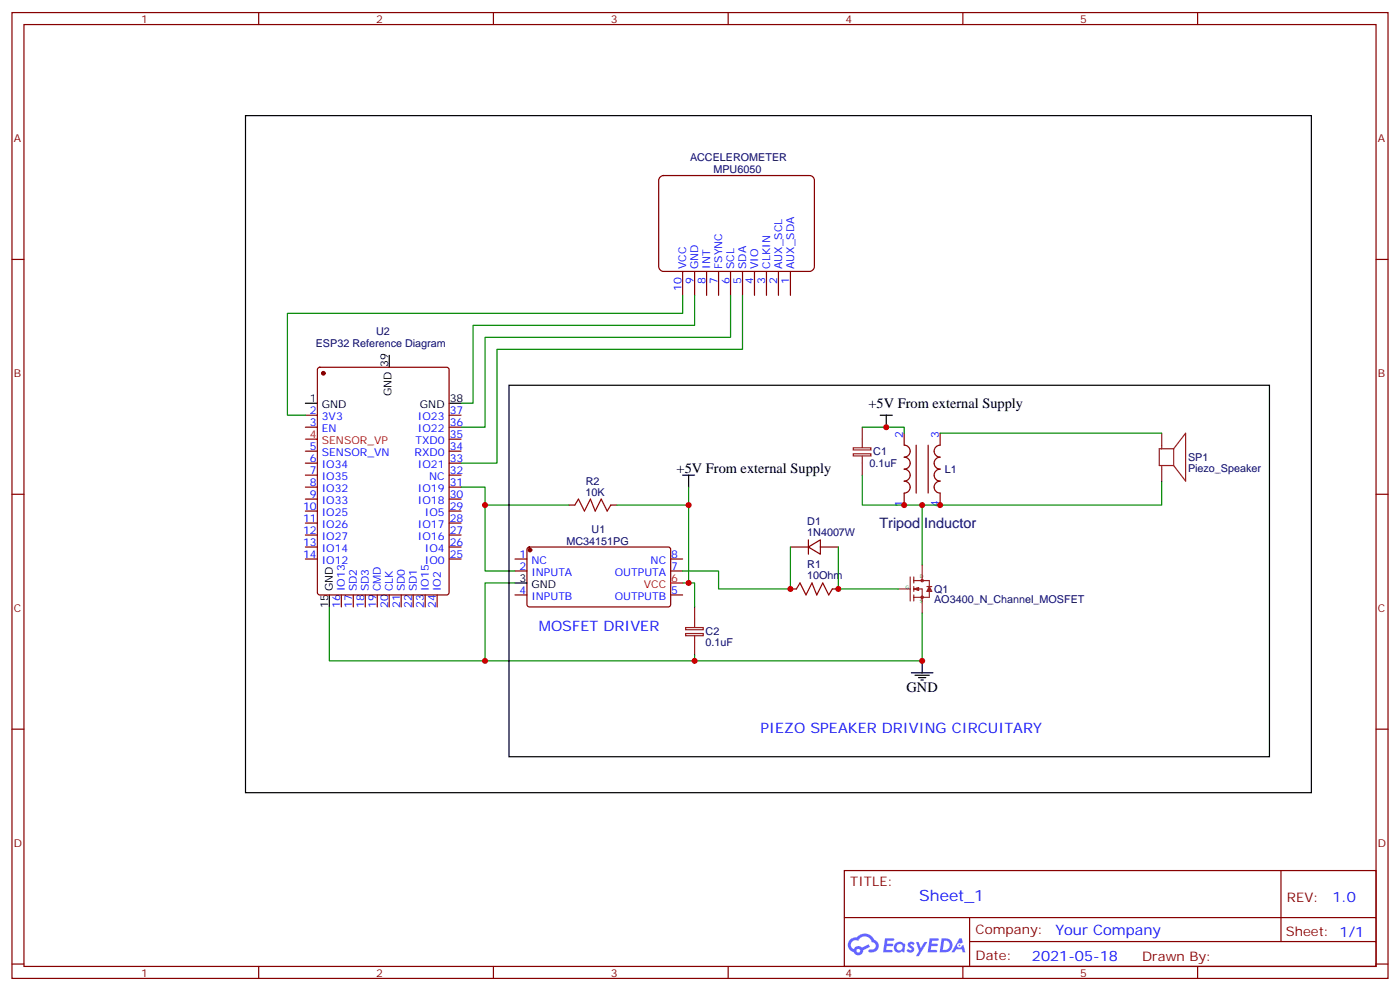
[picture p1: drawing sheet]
<svg xmlns="http://www.w3.org/2000/svg" width="412mm" height="292mm" viewBox="0 0 412 292" stroke-linecap="round" stroke-linejoin="round" font-family="sans-serif">
<g fill="none" stroke="#870000" stroke-width=".35">
<path d="M3.5 3.7h405.4v284.3h-405.4zM7.1 7.2h398.2v277.3h-398.2zM76.2 3.7v3.5M145.3 3.7v3.5M214.5 3.7v3.5M283.6 3.7v3.5M352.8 3.7v3.5M3.5 76.4h3.6M405.3 76.4h3.6M3.5 145.5h3.6M405.3 145.5h3.6M3.5 214.7h3.6"/>
<path d="M405.3 214.7h3.6M248.7 256.3h156.6v28.2h-156.6zM377.3 256.3v20.9M248.7 270.1h156.5M285.6 277.2h119.6M285.6 270.1v14.2M3.5 283.8h3.6M76.2 284.5v3.5M145.3 284.5v3.5M214.5 284.5v3.5M283.6 284.5v3.5M352.8 284.5v3.5"/>
<path d="M405.3 283.8h3.6"/>
</g>
<g fill="#5487ff">
<path d="M267.7 277.5a1.22 1.22 0 0 1 1.7 .2l-.4 .6a.47 .47 0 0 0-.3-.4 .47 .47 0 0 0-.5 .2l.1 .2a1.14 1.14 0 0 1 .8 1.8 1.14 1.14 0 0 1-1.9 0l-.2-.2 .5-.6 .7 .5a.29 .29 0 0 0 .3-.3 .29 .29 0 0 0-.2-.3 1.04 1.04 0 0 1-.6-1.7z"/>
<path d="M260.7 276.2h2.4l.3 .2-.2 .5-1.8 .1-.1 .8h1.5l.3 .4-.3 .4h-1.6l-.2 1.1h1.7l.2 .3-.2 .3-2.6 .1z"/>
<path d="M273.8 276.2h2.4l.3 .2-.1 .5-1.8 .1-.2 .8h1.6l.3 .4-.4 .4-1.6-.1-.1 1.1 1.7 .1 .2 .3-.2 .3-2.6 .1z"/>
<path d="M282.6 276.2h.7l.3 1.3-.6 .3a.69 .69 0 0 0-1 .3 .69 .69 0 0 0 .4 .9 .69 .69 0 0 0 .9-.6l.5-.2 .6 2.2h-.8l-.2-.9h-1.8l-.5 .9h-.8z"/>
<path d="M269.8 277.3h.8l.6 1.8 1.1-1.8h.9l-2.6 4.2h-.8l.9-1.5z"/>
<path d="M277.4 276.2l-.6 4.2h1.3a2.11 2.11 0 0 0 2.5-2.1 2.11 2.11 0 0 0-2.5-2.1zM278.1 277a1.39 1.39 0 0 1 1.7 1.4 1.39 1.39 0 0 1-1.8 1.2h-.3z"/>
<path d="M263.7 277.8a1.54 1.54 0 0 0-.1 2.2 1.54 1.54 0 0 0 2.2 .1l.6 .3 .3-2.3-.2-.3h-.4a1.49 1.49 0 0 0-2.4 0zM264 278.8a.94 .94 0 0 1 1.8 0 .94 .94 0 0 1-1.8 0z"/>
<path d="M250.4 276.6a2.18 2.18 0 0 0 1.1 3.7 1.44 1.44 0 0 0 1.6 .9 1.44 1.44 0 0 0 1.2-1.4l2-1.1-.5-.7-1.9 1a1.47 1.47 0 0 0-2.4 .4 1.39 1.39 0 0 1-.7-1.9 1.39 1.39 0 0 1 2-.5 2.12 2.12 0 0 1 2.2-1.3 2.12 2.12 0 0 1 1.9 1.7 1.14 1.14 0 0 1 1.1 1.4 1.14 1.14 0 0 1-1.7 .7 .43 .43 0 0 0-.5 .4 .43 .43 0 0 0 .4 .5 1.98 1.98 0 0 0 2.5-1.2 1.98 1.98 0 0 0-1.2-2.6 3.1 3.1 0 0 0-5.3-.6l-.9 .1zM252.3 279.9a.55 .55 0 0 1 1.1 0 .55 .55 0 0 1-1.1 0z"/>
<circle cx="282.6" cy="278.3" r=".26"/>
</g>
<g fill="none" stroke="#870000" stroke-width=".35">
<path d="M93.7 108.3l.5-.2h37.4l.6 .5 .1 65.8-.5 .7-37.6 .1-.7-.5v-65.9zM90 122.2h3.5M90 125.8h3.5M90 132.8h3.5M90 136.3h3.5M90 139.9h3.5M132.3 122.2h3.5M132.3 125.8h3.5M132.3 129.3h3.5M132.3 132.8h3.5M132.3 136.3h3.5M132.3 139.9h3.5"/>
<path d="M266.3 127.5v3.6a1.76 1.76 0 0 1 1.8 1.7 1.76 1.76 0 0 1-1.8 1.8 1.76 1.76 0 0 1 1.8 1.7 1.76 1.76 0 0 1-1.8 1.8 1.76 1.76 0 0 1 1.8 1.8 1.76 1.76 0 0 1-1.8 1.7 1.76 1.76 0 0 1 1.8 1.8 1.76 1.76 0 0 1-1.8 1.8v3.5M269.9 131.1v14.1M273.4 131.1v14.1M276.9 127.5v3.6a1.76 1.76 0 0 0-1.7 1.7 1.76 1.76 0 0 0 1.7 1.8 1.76 1.76 0 0 0-1.7 1.7 1.76 1.76 0 0 0 1.7 1.8 1.76 1.76 0 0 0-1.7 1.8 1.76 1.76 0 0 0 1.7 1.7 1.76 1.76 0 0 0-1.7 1.8 1.76 1.76 0 0 0 1.7 1.8v3.5M90 143.4h3.5M90 146.9h3.5M90 150.5h3.5M90 154h3.5M90 157.5h3.5M132.3 143.4h3.5M132.3 146.9h3.5M132.3 150.5h3.5"/>
<path d="M132.3 154h3.5M132.3 157.5h3.5M238.1 158.9v4.3M90 164.6h3.5M90 161h3.5M100.5 175.2v3.5M104.1 175.2v3.5M107.6 175.2v3.5M111.1 175.2v3.5M114.7 175.2v3.5M118.2 175.2v3.5M121.7 175.2v3.5"/>
<path d="M125.2 175.2v3.5M128.8 175.2v3.5M132.3 164.6h3.5M132.3 161h3.5M151.7 164.6h3.5M151.7 168.1h3.5M151.7 175.2h3.5M155.5 161.2l.4-.2 41.2 .1 .5 .6-.1 16.6-.7 .4-41.1-.1-.5-.6v-16.3zM197.6 164.6h3.5M197.6 168.1h3.5M197.6 175.2h3.5M232.8 173.4h1.8"/>
<path d="M232.8 161h5.3M238.1 161l3.6-2.1v4.3zM241.7 161h5.2M245.2 173.4h1.7"/>
</g>
<g fill="#870000" stroke="#870000" stroke-width=".35">
<circle cx="156.1" cy="161.9" r=".53"/>
<circle cx="95.2" cy="109.9" r=".53"/>
</g>
<g fill="none" stroke="#000" stroke-width=".35">
<path d="M90 118.7h3.5M114.7 104.6v3.5M132.3 118.7h3.5M201.1 139.9h3.5M202.8 139.9v3.5M259.3 122.2h3.5M261.1 122.2v3.6M97 175.2v3.5M151.7 171.6h3.5M268.5 198.1h6.3M269.5 198.8h4.3M270.6 199.5h2.1"/>
<path d="M271.6 194.6v3.5M271.3 200.2h.7"/>
</g>
<path d="M90 129.3h3.5M197.6 171.6h3.5" fill="none" stroke="#f00" stroke-width=".35"/>
<g fill="none" stroke="#8c2424" stroke-width=".35">
<path d="M251.4 131.8h5.1v.7h-5.1zM251.4 133.6h5.1v.6h-5.1zM254 125.8v6M254 134.2v5.7M342.2 127.5v4.6M342.2 137.1v4.5M345.7 132.1h-4.2v5h4.2M345.7 132.1v5M345.7 132.1l3.5-4.6v14.1l-3.5-4.5M264.6 173.4h3.5M268.1 169.9v7M269.2 170.9h4.6v2.5"/>
<path d="M269.2 173.4h2.4v7M269.2 169.9v1.7M269.2 172.7v1.4M269.2 175.2v1.7M269.2 173.4l1.4 .3M269.9 173.4l.7 .3M270.6 173l-1.4 .4M270.6 173v.7M270.6 173l-1.1 .4 1.1 .3M271.6 166.3v4.6M273 172.7h1.5M273.8 173.7v2.2h-4.6"/>
<path d="M273.8 172.7l.7 1.4h-1.5zM273.8 173.4l.3 .7M273.8 173.4l-.4 .7M273.8 173.4l.3 .3M273.8 173.4l-.4 .3"/>
<circle cx="271.6" cy="170.9" r=".35"/>
<circle cx="271.6" cy="175.9" r=".35"/>
</g>
<path d="M254 139.9v8.8h88.2v-7.1M254 125.8h12.3v1.7M276.9 127.5h65.3M135.8 143.4h7.1v24.7h8.8M202.8 143.4v28.2h-1.7M271.6 148.7v17.6M97 178.7v15.9h45.9M151.7 171.6h-8.8v23h128.7v-14.2M232.8 161v12.4h-21.1v-5.3h-10.6M246.9 161v12.4h17.7" fill="none" stroke="#008700" stroke-width=".35"/>
<path d="M234.6 173.4l1.1-1.8 1.7 3.6 1.8-3.6 1.4 3.6 1.8-3.6 1.7 3.6 1.1-1.8" fill="none" stroke="#a10000" stroke-width=".35"/>
<path d="M194.3 52.3l1.1-.6h43.1a1.41 1.41 0 0 1 1.4 1.4v25.4a1.51 1.51 0 0 1-1.4 1.4h-43.1a1.51 1.51 0 0 1-1.4-1.4v-25.4z" fill="#fff" stroke="#800000" stroke-width=".35"/>
<path d="M201.1 79.9v7.1M204.6 79.9v7.1M208.1 79.9v7.1M211.7 79.9v7.1M215.2 79.9v7.1M218.7 79.9v7.1M222.2 79.9v7.1M225.8 79.9v7.1M229.3 79.9v7.1M232.8 79.9v7.1M167.6 148.7h1.7M179.9 148.7h1.8" fill="none" stroke="#870000" stroke-width=".35"/>
<path d="M201.1 87v5.3h-116.4v29.9h5.3M204.6 87v8.8h-65.3v22.9h-3.5M215.2 87v12.3h-72.3v26.5h-7.1M218.7 87v15.8h-72.3v33.5h-10.6M142.9 148.7h24.7M181.7 148.7h21.1M202.8 171.6h1.8v7.1M204.6 192.8v1.8" fill="none" stroke="#008700" stroke-width=".35"/>
<path d="M204.6 178.7v6M202 184.7h5.2v.7h-5.2zM202 186.5h5.2v.6h-5.2zM204.6 187.1v5.7" fill="none" stroke="#8c2424" stroke-width=".35"/>
<path d="M169.3 148.7l1.1-1.8 1.8 3.6 1.7-3.6 1.4 3.6 1.8-3.6 1.8 3.6 1-1.8" fill="none" stroke="#a10000" stroke-width=".35"/>
<path d="M149.9 113.4h224v109.4h-224z" fill="none" stroke="#000" stroke-width=".35"/>
<g fill="#c00">
<circle cx="246.9" cy="173.4" r=".88"/>
<circle cx="232.8" cy="173.4" r=".88"/>
<circle cx="271.6" cy="194.6" r=".88"/>
<circle cx="142.9" cy="194.6" r=".88"/>
<circle cx="204.6" cy="194.6" r=".88"/>
<circle cx="202.8" cy="171.6" r=".88"/>
<circle cx="142.9" cy="148.7" r=".88"/>
<circle cx="202.8" cy="148.7" r=".88"/>
<circle cx="271.6" cy="148.7" r=".88"/>
<circle cx="266.3" cy="148.7" r=".88"/>
<circle cx="276.9" cy="148.7" r=".88"/>
<circle cx="261.1" cy="125.8" r=".88"/>
</g>
<path d="M72.3 34h314v199.4h-314z" fill="none" stroke="#000" stroke-width=".35"/>
<text font-size="4.6" fill="#00f" x="270.8" y="265.3">Sheet_1</text>
<g font-size="4.2">
<text x="255.8" y="120.1">+5V From external Supply</text>
<text x="199.3" y="139.2">+5V From external Supply</text>
<text x="267.1" y="203.7">GND</text>
</g>
<text font-size="4.2" fill="#000080" x="259.1" y="155.4">Tripod Inductor</text>
<g font-size="4.2" fill="#00f">
<text x="158.7" y="185.7">MOSFET DRIVER</text>
<text x="224" y="215.7">PIEZO SPEAKER DRIVING CIRCUITARY</text>
<text x="392.5" y="265.6">1.0</text>
<text x="310.9" y="275.1">Your Company</text>
<text x="304" y="282.9">2021-05-18</text>
</g>
<g font-size="3.9" fill="#800">
<text x="250.5" y="260.9">TITLE:</text>
<text x="379.1" y="265.6">REV:</text>
<text x="287.4" y="275.1">Company:</text>
<text x="378.7" y="275.7">Sheet: 1/1</text>
<text x="287.4" y="282.8">Date:</text>
<text x="336.4" y="282.8">Drawn By:</text>
</g>
<g font-size="3.2" fill="#800">
<text x="41.6" y="6.7">1</text>
<text x="110.8" y="6.7">2</text>
<text x="179.9" y="6.7">3</text>
<text x="249.1" y="6.7">4</text>
<text x="318.2" y="6.7">5</text>
<text x="4.1" y="41.8">A</text>
<text x="405.9" y="41.8">A</text>
<text x="4.1" y="110.9">B</text>
<text x="405.9" y="110.9">B</text>
<text x="4.1" y="180.1">C</text>
<text x="405.9" y="180.1">C</text>
<text x="4.1" y="249.2">D</text>
<text x="405.9" y="249.2">D</text>
<text x="41.6" y="287.5">1</text>
<text x="110.8" y="287.5">2</text>
<text x="179.9" y="287.5">3</text>
<text x="249.1" y="287.5">4</text>
<text x="318.2" y="287.5">5</text>
</g>
<g font-size="3.2" fill="#000080">
<text x="203.3" y="47.5">ACCELEROMETER</text>
<text x="210.2" y="51.1">MPU6050</text>
<text x="110.8" y="98.7">U2</text>
<text x="93" y="102.2">ESP32 Reference Diagram</text>
<text x="256.1" y="137.5">0.1uF</text>
<text x="257.2" y="134">C1</text>
<text x="350" y="135.8">SP1</text>
<text x="172.5" y="142.7">R2</text>
<text x="278.3" y="139.3">L1</text>
<text x="350" y="138.9">Piezo_Speaker</text>
<text x="172.5" y="145.9">10K</text>
<text x="237.8" y="154.6">D1</text>
<text x="166.9" y="160.4">MC34151PG</text>
<text x="174.3" y="156.9">U1</text>
<text x="237.8" y="157.9">1N4007W</text>
<text x="237.8" y="167.3">R1</text>
<text x="237.8" y="170.6">10Ohm</text>
<text x="275.2" y="177.5">AO3400_N_Channel_MOSFET</text>
<text x="275.2" y="174.6">Q1</text>
<text x="207.9" y="190.1">0.1uF</text>
<text x="207.9" y="186.9">C2</text>
</g>
<g font-size="3.2" fill="#00f">
<text x="202.1" y="79.2" transform="rotate(-90 202.1 79.2)">VCC</text>
<text x="204.3" y="83.7" transform="rotate(-90 204.3 83.7)">9</text>
<text x="205.7" y="79.2" transform="rotate(-90 205.7 79.2)">GND</text>
<text x="207.8" y="83.7" transform="rotate(-90 207.8 83.7)">8</text>
<text x="209.2" y="79.2" transform="rotate(-90 209.2 79.2)">INT</text>
<text x="211.3" y="83.7" transform="rotate(-90 211.3 83.7)">7</text>
<text x="212.7" y="79.2" transform="rotate(-90 212.7 79.2)">FSYNC</text>
<text x="214.8" y="83.7" transform="rotate(-90 214.8 83.7)">6</text>
<text x="216.3" y="79.2" transform="rotate(-90 216.3 79.2)">SCL</text>
<text x="218.4" y="83.7" transform="rotate(-90 218.4 83.7)">5</text>
<text x="219.8" y="79.2" transform="rotate(-90 219.8 79.2)">SDA</text>
<text x="221.9" y="83.7" transform="rotate(-90 221.9 83.7)">4</text>
<text x="223.3" y="79.2" transform="rotate(-90 223.3 79.2)">VIO</text>
<text x="225.4" y="83.7" transform="rotate(-90 225.4 83.7)">3</text>
<text x="226.8" y="79.2" transform="rotate(-90 226.8 79.2)">CLKIN</text>
<text x="229" y="83.7" transform="rotate(-90 229 83.7)">2</text>
<text x="230.4" y="79.2" transform="rotate(-90 230.4 79.2)">AUX_SCL</text>
<text x="232.5" y="83.7" transform="rotate(-90 232.5 83.7)">1</text>
<text x="233.9" y="79.2" transform="rotate(-90 233.9 79.2)">AUX_SDA</text>
<text x="200.7" y="85.7" transform="rotate(-90 200.7 85.7)">10</text>
<text x="91.3" y="125.4">3</text>
<text x="91.3" y="121.9">2</text>
<text x="94.8" y="123.6">3V3</text>
<text x="123.1" y="123.6">IO23</text>
<text x="132.5" y="121.9">37</text>
<text x="132.5" y="125.4">36</text>
<text x="94.8" y="127.2">EN</text>
<text x="122.4" y="130.7">TXD0</text>
<text x="123.1" y="127.2">IO22</text>
<text x="132.5" y="128.9">35</text>
<text x="266" y="128.9" transform="rotate(-90 266 128.9)">2</text>
<text x="276.6" y="128.9" transform="rotate(-90 276.6 128.9)">3</text>
<text x="91.3" y="136">6</text>
<text x="91.3" y="132.5">5</text>
<text x="94.8" y="137.8">IO34</text>
<text x="94.8" y="134.2">SENSOR_VN</text>
<text x="122.1" y="134.2">RXD0</text>
<text x="123.1" y="137.8">IO21</text>
<text x="132.5" y="132.5">34</text>
<text x="132.5" y="136">33</text>
<text x="91.3" y="143.1">8</text>
<text x="91.3" y="139.5">7</text>
<text x="94.8" y="141.3">IO35</text>
<text x="126.4" y="141.3">NC</text>
<text x="132.5" y="139.5">32</text>
<text x="132.5" y="143.1">31</text>
<text x="91.3" y="146.6">9</text>
<text x="94.8" y="148.3">IO33</text>
<text x="94.8" y="144.8">IO32</text>
<text x="123.1" y="144.8">IO19</text>
<text x="123.1" y="148.3">IO18</text>
<text x="132.5" y="146.6">30</text>
<text x="266" y="149.3" transform="rotate(-90 266 149.3)">1</text>
<text x="276.6" y="149.3" transform="rotate(-90 276.6 149.3)">4</text>
<text x="89.3" y="153.6">11</text>
<text x="89.3" y="150.1">10</text>
<text x="94.8" y="155.4">IO26</text>
<text x="94.8" y="151.9">IO25</text>
<text x="123.1" y="155.4">IO17</text>
<text x="125.1" y="151.9">IO5</text>
<text x="132.5" y="150.1">29</text>
<text x="132.5" y="153.6">28</text>
<text x="89.3" y="160.7">13</text>
<text x="89.3" y="157.2">12</text>
<text x="94.8" y="158.9">IO27</text>
<text x="123.1" y="158.9">IO16</text>
<text x="132.5" y="157.2">27</text>
<text x="132.5" y="160.7">26</text>
<text x="89.3" y="164.2">14</text>
<text x="94.8" y="166">IO12</text>
<text x="94.8" y="162.5">IO14</text>
<text x="125.1" y="162.5">IO4</text>
<text x="125.1" y="166">IO0</text>
<text x="132.5" y="164.2">25</text>
<text x="153" y="164.2">1</text>
<text x="153" y="167.7">2</text>
<text x="156.5" y="166">NC</text>
<text x="191.7" y="166">NC</text>
<text x="197.7" y="167.7">7</text>
<text x="197.7" y="164.2">8</text>
<text x="156.5" y="169.5">INPUTA</text>
<text x="181.1" y="169.5">OUTPUTA</text>
<text x="100.2" y="179" transform="rotate(-90 100.2 179)">16</text>
<text x="101.6" y="174.1" transform="rotate(-90 101.6 174.1)">IO13</text>
<text x="103.7" y="179" transform="rotate(-90 103.7 179)">17</text>
<text x="105.1" y="174.1" transform="rotate(-90 105.1 174.1)">SD2</text>
<text x="107.2" y="179" transform="rotate(-90 107.2 179)">18</text>
<text x="108.7" y="174.1" transform="rotate(-90 108.7 174.1)">SD3</text>
<text x="110.8" y="179" transform="rotate(-90 110.8 179)">19</text>
<text x="112.2" y="174.1" transform="rotate(-90 112.2 174.1)">CMD</text>
<text x="114.3" y="179" transform="rotate(-90 114.3 179)">20</text>
<text x="115.7" y="174.1" transform="rotate(-90 115.7 174.1)">CLK</text>
<text x="117.8" y="179" transform="rotate(-90 117.8 179)">21</text>
<text x="119.2" y="174.1" transform="rotate(-90 119.2 174.1)">SD0</text>
<text x="121.4" y="179" transform="rotate(-90 121.4 179)">22</text>
<text x="122.8" y="174.1" transform="rotate(-90 122.8 174.1)">SD1</text>
<text x="124.9" y="179" transform="rotate(-90 124.9 179)">23</text>
<text x="126.3" y="174.1" transform="rotate(-90 126.3 174.1)">IO15</text>
<text x="128.4" y="179" transform="rotate(-90 128.4 179)">24</text>
<text x="129.8" y="174.1" transform="rotate(-90 129.8 174.1)">IO2</text>
<text x="153" y="174.8">4</text>
<text x="156.5" y="176.6">INPUTB</text>
<text x="181.1" y="176.6">OUTPUTB</text>
<text x="197.7" y="174.8">5</text>
</g>
<g font-size="3.2">
<text x="114.3" y="107.9" transform="rotate(-90 114.3 107.9)">39</text>
<text x="91.3" y="118.4">1</text>
<text x="115.4" y="116.7" transform="rotate(-90 115.4 116.7)">GND</text>
<text x="132.5" y="118.4">38</text>
<text x="94.8" y="120.1">GND</text>
<text x="123.7" y="120.1">GND</text>
<text x="153" y="171.3">3</text>
<text x="156.5" y="173">GND</text>
<text x="96.7" y="179" transform="rotate(-90 96.7 179)">15</text>
<text x="98.1" y="174.1" transform="rotate(-90 98.1 174.1)">GND</text>
</g>
<g font-size="3.2" fill="#f00">
<text x="91.3" y="128.9">4</text>
<text x="94.8" y="130.7">SENSOR_VP</text>
<text x="189.6" y="173">VCC</text>
<text x="197.7" y="171.3">6</text>
</g>
<g font-size="1.4" fill="#238d23">
<text x="266.7" y="173.4">G</text>
<text x="270.9" y="170.2">D</text>
<text x="270.9" y="177.6">S</text>
</g>
</svg>
